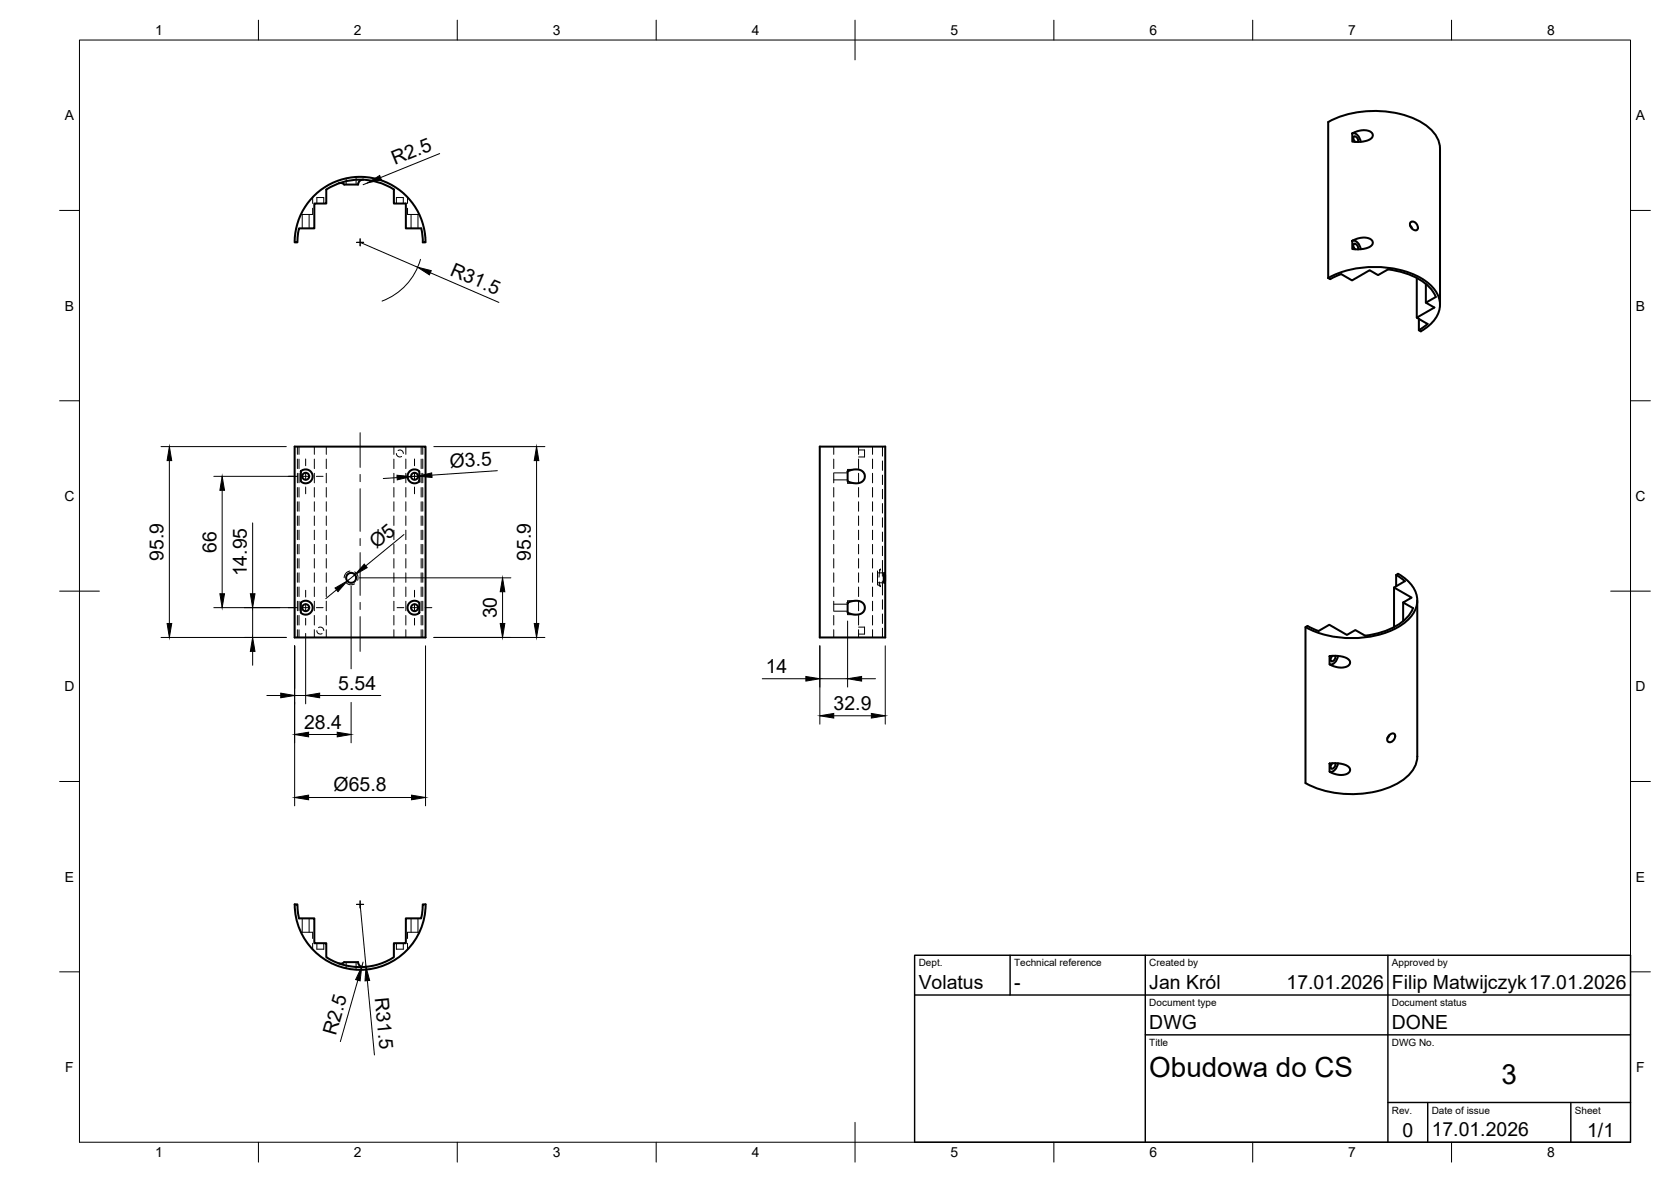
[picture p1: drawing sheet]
<svg xmlns="http://www.w3.org/2000/svg" width="420mm" height="297mm" viewBox="0 0 420 297" stroke-linecap="round" stroke-linejoin="round" font-family="sans-serif">
<!-- layer: Visible -->
<g fill="none" stroke="#000" stroke-width=".51">
<path d="M340 33.5l2.1-.7h1.5l1.1 .3 .4 .5 .1 .5-.4 .7-1 .5-1.5 .3-1.7 .1-.6-.1zM340 33.5a2.07 2.07 0 0 1 2.1 2.1M340.8 35.7l-.5-.7a.49 .49 0 0 1 .3-.8l.7 .6 .2 .9M78.9 49.3a16.5 16.5 0 0 1 17.9-3.6 16.5 16.5 0 0 1 10.2 15.2h-.7l-.4-3.5h-3.9v-6.3h-3v-3.5a15.7 15.7 0 0 0-16.9 0l-.1 3.5h-3v6.3h-3.8l-.4 3.5h-.7a16.4 16.4 0 0 1 4.8-11.6zM91.4 45.1a1.33 1.33 0 0 0-1.4 1.3h-2.1a2.41 2.41 0 0 1-2-.4l-.7 .1M354.6 56.7l.5 .7M354.7 55.8l.7-.1 .7 .4 .4 .9-.2 .7-.6 .2-.8-.6-.4-.7zM334 69.9a25.8 25.8 0 0 1 23.3 0 8.4 8.4 0 0 1 4.8 6.7 8 8 0 0 1-4.8 6.7M340 60.5l2.1-.7 1.5-.1 1.1 .4 .4 .5 .1 .5-.4 .7-1 .5-1.7 .3h-1.5h-.6zM340 60.5a2.07 2.07 0 0 1 2.1 2.1M340.8 62.6l-.5-.6a.49 .49 0 0 1 .3-.8l.7 .6 .2 .9M356.2 69.9v9.9"/>
<path d="M358.5 71.4v4.7M362.1 76.6v-39.2a8.2 8.2 0 0 0-4.8-6.7 25.8 25.8 0 0 0-23.3 0v39.2l.5 .2 2.7-1.2 2.8 1.6 4.4-2.6 2.1 1.2 2.5-1.4a16.5 16.5 0 0 1 11.1 5.3l.9 1.6-2.5 1.5 2.2 1.2-4.5 2.5 2.7 1.6-2.1 1.6M356.8 80.1v2.9l.5 .3M74.1 112.2h32.9v48h-32.9zM75.6 118.4l.6-.3 .9-.1 1 .5 .4 .7 .1 .7-.5 1.1-1.1 .5-.6-.1-.8-.4zM102.9 118.5l1.1-.5 .9 .1 .5 .3v2.6l-.7 .4-.6 .1-1.1-.5-.5-1.1 .1-.7zM206.1 112.2h16.5v48h-16.5zM213.1 118.4l1.8-.4 1.7 .2 .8 .9v1.2l-.5 .7-1.1 .4h-1.3l-1.3-.4zM75.6 151.5l.8-.5h.6l1.1 .5 .4 .7 .1 .7-.2 .7-.4 .5-.7 .3-.6 .1-1.1-.5zM103 151.5l1.1-.5h.6l.7 .5v2.5l-.5 .3-.9 .2-1.1-.6-.3-.6-.1-.7zM213.1 151.5l2-.5 1.4 .2 .9 .9v1.2l-.6 .8-.9 .3h-1.3l-1.5-.4zM222.4 144l.1 .5v2l-.3-1z"/>
<path d="M350.5 147.6l4.4 2.6-2.1 1.2 2.5 1.4a11.4 11.4 0 0 1-7.8 6l-4.2 1-2.5-1.5-2.1 1.3-4.5-2.6-2.7 1.6-2.7-1.3M351 144.5l2.2 1.6M351 147.3v-2.8l.5-.3a8.4 8.4 0 0 1 4.9 6.7 8 8 0 0 1-4.9 6.7 25.8 25.8 0 0 1-23.2 0M352.8 151.4v4.7M353.2 146.1l-2.7 1.5v10M356.4 150.9v39.2a8.2 8.2 0 0 1-4.8 6.7 25.8 25.8 0 0 1-23.3 0v-39.2l.5-.3M334.3 164.9l2-.1 1.8 .4 1.2 .7 .2 .5-.1 .4-.5 .6-1.1 .3h-1.2l-1.3-.3-1-.4zM335.7 164.8l-.1 .9a.73 .73 0 0 1-.9 .5l-.1-.7 .4-.7M336.4 164.8a2.18 2.18 0 0 1-2.1 2.1M334.3 191.9l2-.1 1.8 .4 1.2 .7 .2 .5-.1 .4-.5 .5-1.1 .4h-1.2l-1.3-.3-1-.4zM335.7 191.8l-.1 .9a.73 .73 0 0 1-.9 .4l-.1-.7 .4-.6M336.4 191.8a2.18 2.18 0 0 1-2.1 2.1"/>
<path d="M349.1 184.9l.7-.5 .6-.1 .2 .1 .2 .6-.4 1-.5 .4-.5 .1-.6-.5zM349.4 184.7l-.5 .8M74.1 227.3h.7l.4 3.5h3.8v6.2h3v3.5a15.7 15.7 0 0 0 17 0v-3.5h3v-6.2h3.9l.4-3.5h.7M74.1 227.3a16.5 16.5 0 0 0 16.5 16.4 16.5 16.5 0 0 0 16.4-16.4M86.5 241.8h3.5M86.5 241.8a1.26 1.26 0 0 1-1.3 .3M90 241.8a1.26 1.26 0 0 0 1.4 1.2"/>
<circle cx="76.9" cy="119.7" r=".88"/>
<circle cx="104.2" cy="119.7" r=".88"/>
<circle cx="76.9" cy="152.7" r=".88"/>
<circle cx="88.3" cy="145.2" r="1.24"/>
<circle cx="104.2" cy="152.7" r=".88"/>
</g>
<!-- layer: Hidden -->
<g fill="none" stroke="#000" stroke-width=".25">
<path d="M76 53.9v3.5M77.7 53.9v3.5M78.6 52.3v1.6h-3M78.6 49.6v1.5M79.7 51.1v-1.5h1.7v1.5M87 44.8v1.6M89.5 44.5v1.9M99.7 51.1v-1.5h1.7v1.5M102.5 52.3v1.6h2.9M102.5 49.6v1.5M103.4 53.9v3.5M105.1 53.9v3.5"/>
<path d="M74.8 112.2v2M74.8 115.4v2.4M74.8 118.9v2.4M75.2 112.2v2M75.2 115.4v2.4M75.2 118.9v2.4M79 112.2v2M79 115.4v2.4M79 118.9v2.4M82 112.2v2M82 115.4v2.4M82 118.9v2.4"/>
<path d="M99 112.2v2M99 115.4v2.4M99 118.9v2.4M99.7 114a.87 .87 0 0 0 1.3 .7M100.1 113.2a.87 .87 0 0 1 1.3 .8M102 112.2v2M102 115.4v2.4M102 118.9v2.4M105.9 112.2v2M105.9 115.4v2.4M105.9 118.9v2.4M106.3 112.2v2"/>
<path d="M106.3 115.4v2.4M106.3 118.9v2.4M209.6 112.2v2M209.6 115.4v2.4M209.6 118.9v2.4M209.6 118.8h3.5M215.3 118h-2.2v.4M215.9 113.1h1.5v1.7h-1.5M215.9 112.2v2M215.9 115.4v2.4M215.9 118.9v2.4M219.4 112.2v2"/>
<path d="M219.4 115.4v2.4M219.4 118.9v2.4M221.9 112.2v2.4M221.9 115.8v2.4M221.9 119.4v2.4M74.8 122.5v2.4M74.8 126.1v2.4M74.8 129.7v2.3M74.8 133.2v2.4M74.8 136.8v2.4M75.2 122.5v2.4M75.2 126.1v2.4"/>
<path d="M75.2 129.7v2.3M75.2 133.2v2.4M75.2 136.8v2.4M79 122.5v2.4M79 126.1v2.4M79 129.7v2.3M79 133.2v2.4M79 136.8v2.4M82 122.5v2.4M82 126.1v2.4M82 129.7v2.3M82 133.2v2.4"/>
<path d="M82 136.8v2.4M99 122.5v2.4M99 126.1v2.4M99 129.7v2.3M99 133.2v2.4M99 136.8v2.4M102 122.5v2.4M102 126.1v2.4M102 129.7v2.3M102 133.2v2.4M102 136.8v2.4M105.9 122.5v2.4"/>
<path d="M105.9 126.1v2.4M105.9 129.7v2.3M105.9 133.2v2.4M105.9 136.8v2.4M106.3 122.5v2.4M106.3 126.1v2.4M106.3 129.7v2.3M106.3 133.2v2.4M106.3 136.8v2.4M209.6 122.5v2.4M209.6 126.1v2.4M209.6 129.7v2.3"/>
<path d="M209.6 133.2v2.4M209.6 136.8v2.4M209.6 120.6h3.5M213.1 121v.5h2.2M215.9 122.5v2.4M215.9 126.1v2.4M215.9 129.7v2.3M215.9 133.2v2.4M215.9 136.8v2.4M219.4 122.5v2.4M219.4 126.1v2.4M219.4 129.7v2.3"/>
<path d="M219.4 133.2v2.4M219.4 136.8v2.4M221.9 123v2.4M221.9 126.5v2.4M221.9 130.1v2.4M221.9 133.7v2.4M221.9 137.3v2.3M74.8 140.4v2.4M74.8 144v2.3M74.8 147.5v2.4M74.8 151.1v2.4M74.8 154.7v2.4"/>
<path d="M74.8 158.2v2M75.2 140.4v2.4M75.2 144v2.3M75.2 147.5v2.4M75.2 151.1v2.4M75.2 154.7v2.4M75.2 158.2v2M79 140.4v2.4M79 144v2.3M79 147.5v2.4M79 151.1v2.4M79 154.7v2.4"/>
<path d="M79 158.2v2M79.7 158.5a.87 .87 0 0 0 1.3 .7M80.1 157.7a.87 .87 0 0 1 1.3 .8M82 140.4v2.4M82 144v2.3M82 147.5v2.4M82 151.1v2.4M82 154.7v2.4M82 158.2v2M87 146.3a1.71 1.71 0 0 0 2.2 .4M88 143.5a1.73 1.73 0 0 0-1.5 1.7M89.2 143.7a1.69 1.69 0 0 1 .7 2.1"/>
<path d="M99 140.4v2.4M99 144v2.3M99 147.5v2.4M99 151.1v2.4M99 154.7v2.4M99 158.2v2M102 140.4v2.4M102 144v2.3M102 147.5v2.4M102 151.1v2.4M102 154.7v2.4M102 158.2v2"/>
<path d="M105.9 140.4v2.4M105.9 144v2.3M105.9 147.5v2.4M105.9 151.1v2.4M105.9 154.7v2.4M105.9 158.2v2M106.3 140.4v2.4M106.3 144v2.3M106.3 147.5v2.4M106.3 151.1v2.4M106.3 154.7v2.4M106.3 158.2v2"/>
<path d="M209.6 140.4v2.4M209.6 144v2.3M209.6 147.5v2.4M209.6 151.1v2.4M209.6 154.7v2.4M209.6 158.2v2M209.6 151.8h3.5M209.6 153.6h3.5M213.1 154v.5h2.2M215.3 151h-2.2v.5M215.9 157.6h1.5v1.7h-1.5M215.9 140.4v2.4"/>
<path d="M215.9 144v2.3M215.9 147.5v2.4M215.9 151.1v2.4M215.9 154.7v2.4M215.9 158.2v2M219.4 140.4v2.4M219.4 144v2.3M219.4 147.5v2.4M219.4 151.1v2.4M219.4 154.7v2.4M219.4 158.2v2M220.6 143.5v3.5l.8 .4-.3-1.2"/>
<path d="M220.6 144h1.8M220.6 146.5h1.8M221.1 143.3l.3-.3-.4 2M221.9 146v3.5M221.9 140.8v4M221.9 150.7v2.4M221.9 154.3v2.4M221.9 157.9v2.3M75.6 234.3h3v1.5M76 230.8v3.5M77.7 230.8v3.5M78.6 237.1v1.5"/>
<path d="M79.7 237v1.5h1.7v-1.5M99.7 237v1.5h1.7v-1.5M102.5 237.1v1.5M103.4 230.8v3.5M105.1 230.8v3.5M105.4 234.3h-2.9v1.5M87 241.8v1.6M89.5 241.8v1.9"/>
</g>
<!-- layer: BORDER -->
<g fill="none" stroke="#000" stroke-width=".25">
<path d="M20 10.1h390v276.9h-390zM65 5.1v5M115 5.1v5M165 5.1v5M215 5.1v10M265 5.1v5M315 5.1v5M365 5.1v5M15 52.9h5M410 52.9h5M15 100.7h5M410 100.7h5"/>
<path d="M15 148.6h10M405 148.6h10M15 196.4h5M410 196.4h5M15 244.2h5M410 244.2h5M65 287v5M115 287v5M165 287v5M215 282.1v9.9M265 287v5M315 287v5"/>
<path d="M365 287v5"/>
</g>
<!-- layer: TITLEBLOCK -->
<path d="M230 240.1h180v46.9h-180zM230 250h180M254 240.1v9.9M288 240.1v46.9M349 240.1v46.9M288 260.1h122M349 277.1h61M359 277.1v9.9M395 277.1v9.9" fill="none" stroke="#000" stroke-width=".36"/>
<!-- layer: Smart Centers -->
<g fill="none" stroke="#000" stroke-width=".25">
<path d="M89.6 60.9h1.8M90.6 60v1.8M72.5 119.7h1.7M76 119.7h1.8M76.9 115.3v1.7M76.9 118.8v1.8M79.5 119.7h1.7M90.6 108.7v8.8M90.6 119.2v1.8M99.8 119.7h1.7M103.3 119.7h1.8M104.2 115.3v1.7"/>
<path d="M104.2 118.8v1.8M106.9 119.7h1.7M76.9 122.4v1.7M90.6 122.8v10.7M90.6 135.3v1.8M90.6 138.9v10.7M104.2 122.4v1.7M72.5 152.7h1.7M76 152.7h1.8M76.9 148.3v1.7M76.9 151.8v1.8M76.9 155.4v1.7"/>
<path d="M79.5 152.7h1.7M90.6 151.4v1.8M90.6 155v8.7M99.8 152.7h1.7M103.3 152.7h1.8M104.2 148.3v1.7M104.2 151.8v1.8M104.2 155.4v1.7M106.9 152.7h1.7M89.6 227.3h1.8M90.6 226.4v1.8"/>
</g>
<!-- layer: FD_Dimensions -->
<g fill="none" stroke="#000" stroke-width=".25">
<path d="M110.6 38.6l-14.9 6M92.5 46l-1.2 .4M90.6 60.9l14.4 6.2M105.7 65.2a15.8 15.8 0 0 1-9.6 10.5M108.2 68.5l17.2 7.5M40.5 112.2h31.5M42.6 115.7v41M53.8 119.7h21M105.1 119.7l-1.7 .1M109.1 112.2h27.9M125.1 118.3l-16.5 1.1M134.9 115.7v41"/>
<path d="M55.9 123.2v26M63.5 131.4v17.8M99.9 120l-3.5 .3M101.6 134.3l-9.6 7.9M53.8 152.7h21M63.5 152.7v7.5M76.9 159.2v17.7M84.6 148.2l-2.7 2.2M88.3 147.3v20.8M89.3 144.4l-2 1.6M90.4 145.2h38.1M126.4 148.7v8"/>
<path d="M213.1 156.1v16.6M40.5 160.2h31.5M63.5 163.7v3.5M67.1 174.8h3.5M74.1 162.3v40.2M74.1 174.8h2.8M80.4 174.8h15.3M88.3 176.5v10.2M107 162.3v40.2M109.1 160.2h27.9M191.7 170.6h10.9M206.1 162.3v19.7"/>
<path d="M206.1 170.6h7M209.6 179.9h9.5M216.6 170.6h3.5M222.6 162.3v19.7M77.6 184.6h7.2M77.6 200.4h25.9M90.6 227.3l1.4 15.7M90 246.3l-4.4 15.5M91.3 241.8l-.3 1.2M92.4 246.5l1.7 18.6"/>
</g>
<g fill="#000" stroke="#000" stroke-width=".25">
<path d="M92.5 46l3-1.9 .4 1.1zM105 67.1l3.4 .9-.4 1.1zM42.6 112.2l.6 3.5h-1.2zM99.8 119.4l3.6 .4-3.5 .8zM105.1 119.7l3.4-.9 .1 1.2zM134.9 112.2l.6 3.5h-1.2zM55.9 119.7l.6 3.5h-1.2zM42 156.7h1.2l-.6 3.5zM55.3 149.2h1.2l-.6 3.5zM62.9 149.2h1.2l-.6 3.5zM84.2 147.8l3.1-1.8-2.3 2.7zM91.6 141.8l.7 .8-3 1.8z"/>
<path d="M125.8 156.7h1.1l-.5 3.5zM126.4 145.2l.5 3.5h-1.1zM134.3 156.7h1.2l-.6 3.5zM63.5 160.2l.6 3.5h-1.2zM70.6 174.2l3.5 .6-3.5 .6zM76.9 174.8l3.5-.6v1.2zM202.6 170l3.5 .6-3.5 .6zM206.1 179.9l3.5-.6v1.2zM213.1 170.6l3.5-.6v1.2zM219.1 179.3l3.5 .6-3.5 .6zM74.1 200.4l3.5-.6v1.2zM74.1 184.6l3.5-.6v1.2z"/>
<path d="M84.8 184l3.5 .6-3.5 .6zM103.5 199.8l3.5 .6-3.5 .6zM91 243l-.4 3.5-1.2-.3zM92 243l.9 3.4-1.1 .1z"/>
</g>
<g font-size="7">
<text x="289" y="270.6">Obudowa do CS</text>
<text x="377.5" y="272.3">3</text>
</g>
<g font-size="4.9">
<text x="99.3" y="41.6" transform="rotate(-22 99.3 41.6)">R2.5</text>
<text x="112.9" y="69" transform="rotate(23 112.9 69)">R31.5</text>
<text x="113.2" y="117.5" transform="rotate(-4 113.2 117.5)">Ø3.5</text>
<text x="41.1" y="141" transform="rotate(-90 41.1 141)">95.9</text>
<text x="54.4" y="138.9" transform="rotate(-90 54.4 138.9)">66</text>
<text x="94.6" y="138" transform="rotate(-39 94.6 138)">Ø5</text>
<text x="133.5" y="141" transform="rotate(-90 133.5 141)">95.9</text>
<text x="62.1" y="144.9" transform="rotate(-90 62.1 144.9)">14.95</text>
<text x="124.9" y="155.4" transform="rotate(-90 124.9 155.4)">30</text>
<text x="85.1" y="173.3">5.54</text>
<text x="192.5" y="169.2">14</text>
<text x="209.6" y="178.4">32.9</text>
<text x="76.5" y="183.1">28.4</text>
<text x="83.9" y="198.9">Ø65.8</text>
<text x="94.3" y="250.8" transform="rotate(85 94.3 250.8)">R31.5</text>
<text x="231" y="248.5">Volatus</text>
<text x="255" y="248.5">-</text>
<text x="289" y="248.5">Jan Król</text>
<text x="323.5" y="248.5">17.01.2026</text>
<text x="350" y="248.5">Filip Matwijczyk17.01.2026</text>
<text x="84.5" y="260.4" transform="rotate(-74 84.5 260.4)">R2.5</text>
<text x="289" y="258.6">DWG</text>
<text x="350" y="258.6">DONE</text>
<text x="352.6" y="285.7">0</text>
<text x="360" y="285.5">17.01.2026</text>
<text x="399.1" y="285.7">1/1</text>
</g>
<g font-size="3.5">
<text x="39" y="8.8">1</text>
<text x="89" y="8.8">2</text>
<text x="139" y="8.8">3</text>
<text x="189" y="8.8">4</text>
<text x="239" y="8.8">5</text>
<text x="289" y="8.8">6</text>
<text x="339" y="8.8">7</text>
<text x="389" y="8.8">8</text>
<text x="16.3" y="30.2">A</text>
<text x="411.3" y="30.2">A</text>
<text x="16.3" y="78">B</text>
<text x="411.3" y="78">B</text>
<text x="16.2" y="125.9">C</text>
<text x="411.2" y="125.9">C</text>
<text x="16.2" y="173.7">D</text>
<text x="411.2" y="173.7">D</text>
<text x="16.3" y="221.6">E</text>
<text x="411.3" y="221.6">E</text>
<text x="16.4" y="269.4">F</text>
<text x="411.4" y="269.4">F</text>
<text x="39" y="290.8">1</text>
<text x="89" y="290.8">2</text>
<text x="139" y="290.8">3</text>
<text x="189" y="290.8">4</text>
<text x="239" y="290.8">5</text>
<text x="289" y="290.8">6</text>
<text x="339" y="290.8">7</text>
<text x="389" y="290.8">8</text>
</g>
<g font-size="2.5">
<text x="231" y="242.9">Dept.</text>
<text x="255" y="242.9">Technical reference</text>
<text x="289" y="242.9">Created by</text>
<text x="350" y="242.9">Approved by</text>
<text x="289" y="252.8">Document type</text>
<text x="350" y="252.8">Document status</text>
<text x="289" y="262.9">Title</text>
<text x="350" y="262.9">DWG No.</text>
<text x="350" y="279.9">Rev.</text>
<text x="360" y="279.9">Date of issue</text>
<text x="396" y="279.9">Sheet</text>
</g>
</svg>
